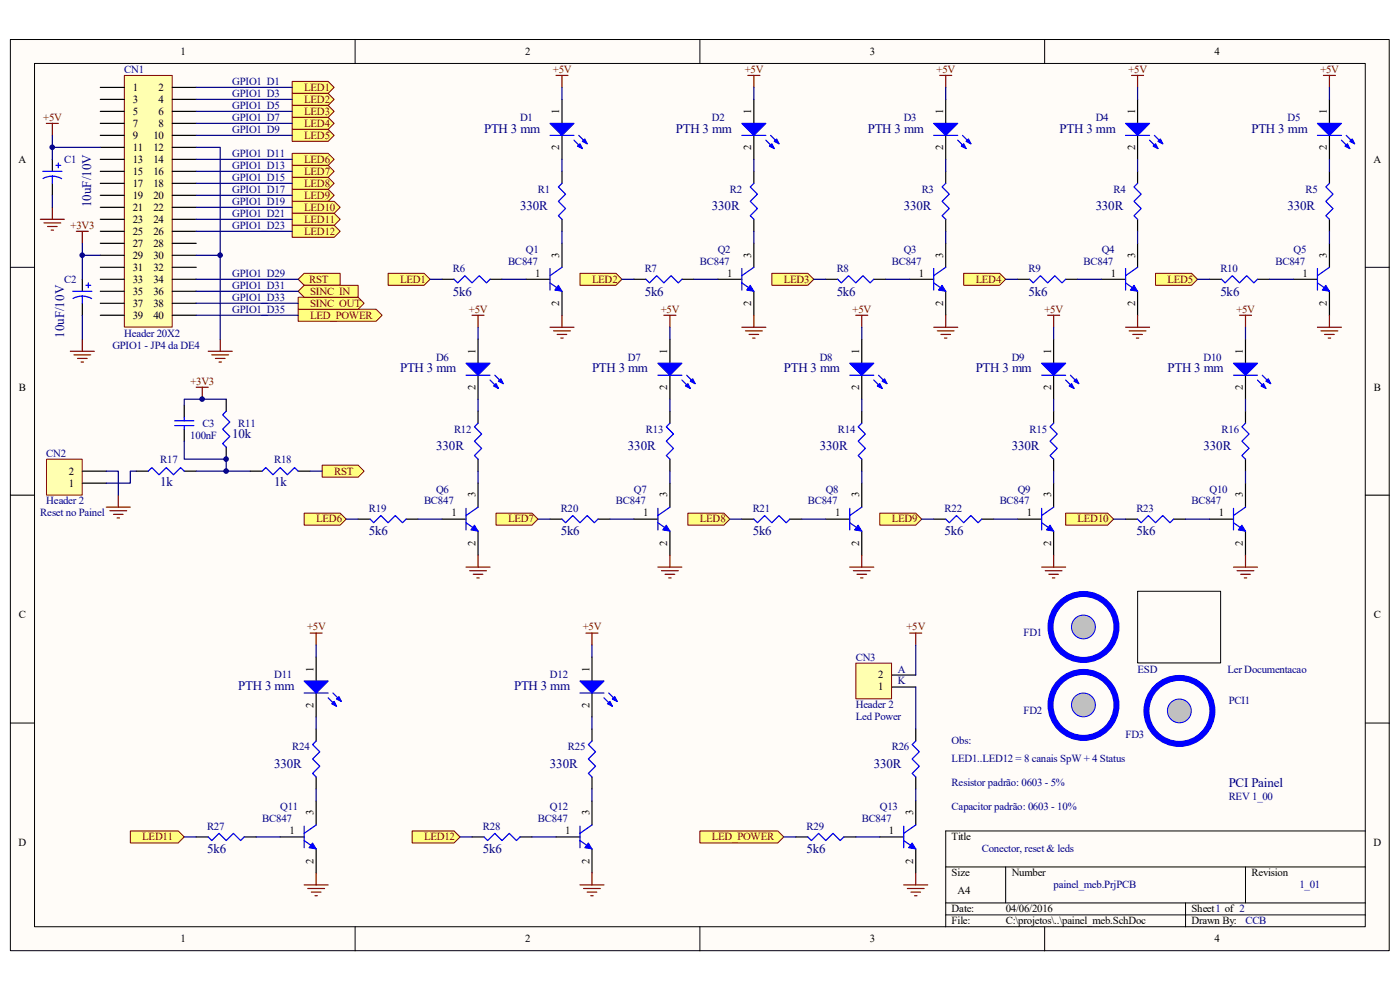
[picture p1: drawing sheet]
<svg xmlns="http://www.w3.org/2000/svg" width="297mm" height="210mm" viewBox="0 0 297 210" stroke-linecap="round" stroke-linejoin="round" font-family="sans-serif">
<path d="M2.2 8.4h292.5v193.3h-292.5z" fill="#fffcf8"/>
<path d="M2.2 8.4h292.5v193.3h-292.5z" fill="none" stroke="#000" stroke-width=".21"/>
<path d="M7.4 13.5h282.2v183.1h-282.2z" fill="#fffcf8"/>
<g fill="none" stroke="#000" stroke-width=".21">
<path d="M7.3 13.5h282.3v183.1h-282.3zM75.3 8.4v5.1M148.5 8.4v5.1M221.6 8.4v5.1M2.2 56.7h5.1M289.7 56.7h5.1M2.2 105h5.1M289.7 105h5.1M2.2 153.4h5.1M289.7 153.4h5.1M289.7 176.3h-89.1v20.3M75.3 196.6v5.1"/>
<path d="M148.5 196.6v5.1M200.6 183.9h89.1M200.6 191.5h89.1M200.6 194.1h89.1M213.4 183.9v7.6M221.6 196.6v5.1M251.5 191.5v5.1M264.2 183.9v7.6"/>
</g>
<path d="M39.1 86v2.5M39.1 91.1v2.5" fill="none" stroke="#000" stroke-width=".25"/>
<path d="M37.1 90.3h4M37.1 89.3h4M39.1 88.5v.8M39.1 90.3v.8" fill="none" stroke="#00f" stroke-width=".25"/>
<path d="M8.6 46.5h5M9.3 47.3h3.6M10.1 48.1h2M10.9 48.8h.5M11.1 44v2.5" fill="none" stroke="#800000" stroke-width=".25"/>
<path d="M26.4 16h10.1v53.4h-10.1z" fill="#ffffb0"/>
<path d="M26.4 16h10.1v53.4h-10.1z" fill="none" stroke="#800000" stroke-width=".21"/>
<g fill="none" stroke="#000" stroke-width=".25">
<path d="M21.3 18.5h5.1M36.5 18.5h5.1M11.1 33.8v2.6M11.1 38.9v2.5M21.3 21.1h5.1M21.3 23.6h5.1M21.3 26.2h5.1M21.3 28.7h5.1M21.3 31.3h5.1M21.3 33.8h5.1M21.3 36.4h5.1M21.3 38.9h5.1"/>
<path d="M36.5 21.1h5.1M36.5 23.6h5.1M36.5 26.2h5.1M36.5 28.7h5.1M36.5 31.3h5.1M36.5 33.8h5.1M36.5 36.4h5.1M36.5 38.9h5.1M159.9 21.1v5.1M159.9 28.7v5.1M21.3 41.4h5.1M21.3 44h5.1"/>
<path d="M21.3 46.5h5.1M21.3 49.1h5.1M21.3 51.6h5.1M21.3 54.2h5.1M21.3 56.7h5.1M21.3 59.2h5.1M36.5 41.4h5.1M36.5 44h5.1M36.5 46.5h5.1M36.5 49.1h5.1M36.5 51.6h5.1M36.5 54.2h5.1"/>
<path d="M36.5 56.7h5.1M36.5 59.2h5.1M21.3 61.8h5.1M21.3 64.3h5.1M21.3 66.9h5.1M36.5 61.8h5.1M36.5 64.3h5.1M36.5 66.9h5.1M28.9 100h2.6M39.1 100h2.5"/>
</g>
<path d="M9.8 26.2h2.6M11.1 26.2v2.5M16.2 49.1h2.5M17.5 49.1v2.5" fill="none" stroke="#800000" stroke-width=".25"/>
<path d="M9.1 36.4h4M11.1 37.4v1.5M11.1 37.4l1.2 .2 .8 .3M11.1 37.4l-.8 .1-1.2 .4M11.9 35.1h1M12.4 34.6v1M157.4 28.7h5.1M162.5 29.7l1.8 1.8M163.5 28.7l1.8 1.8M31.5 100l.7-.8 1.5 1.5 1.6-1.5 1.5 1.5 1.5-1.5 .8 .8" fill="none" stroke="#00f" stroke-width=".25"/>
<g fill="#00f" stroke="#00f" stroke-width=".25">
<path d="M157.4 26.2h5.1l-2.6 2.5z"/>
<path d="M163.2 31l.5-.5 .6 1z"/>
<path d="M164.8 29.5l.5 1-1-.5z"/>
</g>
<path d="M9.9 97.5h7.5v7.5h-7.5z" fill="#ffffb0"/>
<path d="M9.9 97.4h7.5v7.6h-7.5z" fill="none" stroke="#800000" stroke-width=".21"/>
<path d="M17.5 59.2v2.6M152.3 59.2h5.1M159.9 51.6v5.1M17.5 64.3v2.6M159.9 61.8v5.1M17.5 100h5.1M48 84.7v2.5M48 94.9v2.5M53.1 100h2.5M63.3 100h2.5M17.5 102.5h5.1" fill="none" stroke="#000" stroke-width=".25"/>
<path d="M157.4 57v4.5M159.9 56.7l-2.5 1.8M15.4 61.8h4.1M17.5 62.8v1.5M17.5 62.8l1.2 .2 .7 .3M17.5 62.8l-.9 .1-1.1 .4M18.2 60.5h1M18.7 60v1M157.4 60l2.5 1.8M48 87.2l-.8 .8 1.6 1.5-1.6 1.6 1.6 1.5-1.6 1.5 .8 .8M55.6 100l.8-.8 1.5 1.5 1.5-1.5 1.6 1.5 1.5-1.5 .8 .8" fill="none" stroke="#00f" stroke-width=".25"/>
<path d="M159.2 60.5l.7 1.3-1.5-.3z" fill="#00f" stroke="#00f" stroke-width=".21"/>
<path d="M11.1 28.7v2.6h10.2M11.1 31.3v2.5M41.6 31.3h5.1v40.7M11.1 41.4v2.6M17.5 51.6v2.6h3.8M17.5 54.2v5M41.6 54.2h5.1" fill="none" stroke="#000080" stroke-width=".25"/>
<g fill="none" stroke="#800000" stroke-width=".25">
<path d="M14.9 74.5h5.1M15.7 75.3h3.5M16.4 76h2.1M17.2 76.8h.5M17.5 72v2.5M44.2 74.5h5.1M44.9 75.3h3.6M45.7 76h2M46.5 76.8h.5M46.7 72v2.5M41.6 82.1h2.6M42.9 82.1v2.6"/>
<path d="M22.6 107.6h5M23.3 108.3h3.6M24.1 109.1h2M24.8 109.9h.6M25.1 105v2.6"/>
</g>
<path d="M68.3 98.7h7.7l1.2 1.3-1.2 1.2h-7.7z" fill-rule="evenodd" fill="#ffff80" stroke="#800000" stroke-width=".21"/>
<path d="M39.1 93.6v3.8h8.9v2.6M41.6 100h11.5M48 84.7h-8.9v1.3M65.8 100h2.5" fill="none" stroke="#000080" stroke-width=".25"/>
<path d="M63.3 59.2l1.2-1.2h7.7v2.5h-7.7z" fill-rule="evenodd" fill="#ffff80" stroke="#800000" stroke-width=".21"/>
<path d="M41.6 59.2h21.7" fill="none" stroke="#000080" stroke-width=".25"/>
<path d="M159.9 36.4v2.5M159.9 46.5v2.6" fill="none" stroke="#000" stroke-width=".25"/>
<path d="M159.9 38.9l-.7 .8 1.5 1.5-1.5 1.5 1.5 1.5-1.5 1.6 .7 .7" fill="none" stroke="#00f" stroke-width=".25"/>
<path d="M158.7 16h2.5M159.9 16v2.5M157.4 69.4h5.1M158.1 70.2h3.6M158.9 71h2M159.7 71.7h.5M159.9 66.9v2.5" fill="none" stroke="#800000" stroke-width=".25"/>
<path d="M123 58h7.7l1.2 1.2-1.2 1.3h-7.7z" fill-rule="evenodd" fill="#ffff80" stroke="#800000" stroke-width=".21"/>
<path d="M200.6 21.1v5.1M200.6 28.7v5.1M200.6 36.4v2.5M134.5 59.2h2.5M144.7 59.2h2.5M193 59.2h5.1M200.6 46.5v2.6M200.6 51.6v5.1M200.6 61.8v5.1" fill="none" stroke="#000" stroke-width=".25"/>
<path d="M198.1 28.7h5.1M200.6 38.9l-.7 .8 1.5 1.5-1.5 1.5 1.5 1.5-1.5 1.6 .7 .7M203.2 29.7l1.8 1.8M204.2 28.7l1.8 1.8M137 59.2l.8 .8 1.5-1.5 1.5 1.5 1.6-1.5 1.5 1.5 .8-.8M198.1 57v4.5M200.6 56.7l-2.5 1.8M198.1 60l2.5 1.8" fill="none" stroke="#00f" stroke-width=".25"/>
<path d="M159.9 18.5v2.6M159.9 33.8v2.6M131.9 59.2h2.6M147.2 59.2h5.1M159.9 49.1v2.5" fill="none" stroke="#000080" stroke-width=".25"/>
<g fill="#00f" stroke="#00f" stroke-width=".25">
<path d="M198.1 26.2h5.1l-2.6 2.5z"/>
<path d="M204.4 30.5l.6 1-1.1-.5z"/>
<path d="M205.5 29.5l.5 1-1-.5z"/>
</g>
<path d="M199.9 60.5l.7 1.3-1.5-.3z" fill="#00f" stroke="#00f" stroke-width=".21"/>
<path d="M199.4 16h2.5M200.6 16v2.5M198.1 69.4h5.1M198.9 70.2h3.5M199.6 71h2M200.4 71.7h.5M200.6 66.9v2.5" fill="none" stroke="#800000" stroke-width=".25"/>
<path d="M163.7 58h7.7l1.2 1.2-1.2 1.3h-7.7z" fill-rule="evenodd" fill="#ffff80" stroke="#800000" stroke-width=".21"/>
<path d="M241.3 21.1v5.1M241.3 28.7v5.1M241.3 36.4v2.5M175.2 59.2h2.5M185.4 59.2h2.5M233.7 59.2h5.1M241.3 46.5v2.6M241.3 51.6v5.1M241.3 61.8v5.1" fill="none" stroke="#000" stroke-width=".25"/>
<path d="M238.8 28.7h5.1M241.3 38.9l-.7 .8 1.5 1.5-1.5 1.5 1.5 1.5-1.5 1.6 .7 .7M243.9 29.7l1.8 1.8M244.9 28.7l1.8 1.8M177.7 59.2l.8 .8 1.5-1.5 1.6 1.5 1.5-1.5 1.5 1.5 .8-.8M238.8 57v4.5M241.3 56.7l-2.5 1.8M238.8 60l2.5 1.8" fill="none" stroke="#00f" stroke-width=".25"/>
<path d="M200.6 18.5v2.6M200.6 33.8v2.6M172.6 59.2h2.6M187.9 59.2h5.1M200.6 49.1v2.5" fill="none" stroke="#000080" stroke-width=".25"/>
<g fill="#00f" stroke="#00f" stroke-width=".25">
<path d="M238.8 26.2h5.1l-2.6 2.5z"/>
<path d="M245.2 30.5l.5 1-1.1-.5z"/>
<path d="M245.7 30l.5-.5 .5 1z"/>
</g>
<path d="M240.6 60.5l.7 1.3-1.5-.3z" fill="#00f" stroke="#00f" stroke-width=".21"/>
<path d="M240.1 16h2.5M241.3 16v2.5M238.8 69.4h5.1M239.6 70.2h3.5M240.3 71h2.1M241.1 71.7h.5M241.3 66.9v2.5" fill="none" stroke="#800000" stroke-width=".25"/>
<path d="M204.4 58h7.7l1.3 1.2-1.3 1.3h-7.7z" fill-rule="evenodd" fill="#ffff80" stroke="#800000" stroke-width=".21"/>
<path d="M282 21.1v5.1M282 28.7v5.1M282 36.4v2.5M215.9 59.2h2.5M226.1 59.2h2.5M274.4 59.2h5.1M282 46.5v2.6M282 51.6v5.1M282 61.8v5.1" fill="none" stroke="#000" stroke-width=".25"/>
<path d="M279.5 28.7h5.1M282 38.9l-.7 .8 1.5 1.5-1.5 1.5 1.5 1.5-1.5 1.6 .7 .7M284.6 29.7l1.8 1.8M285.6 28.7l1.8 1.8M218.4 59.2l.8 .8 1.5-1.5 1.6 1.5 1.5-1.5 1.5 1.5 .8-.8M279.5 57v4.5M282 56.7l-2.5 1.8M279.5 60l2.5 1.8" fill="none" stroke="#00f" stroke-width=".25"/>
<path d="M241.3 18.5v2.6M241.3 33.8v2.6M213.4 59.2h2.5M228.6 59.2h5.1M241.3 49.1v2.5" fill="none" stroke="#000080" stroke-width=".25"/>
<g fill="#00f" stroke="#00f" stroke-width=".25">
<path d="M279.5 26.2h5.1l-2.6 2.5z"/>
<path d="M285.3 31l.6-.5 .5 1z"/>
<path d="M286.4 30l.5-.5 .5 1z"/>
</g>
<path d="M281.3 60.5l.7 1.3-1.5-.3z" fill="#00f" stroke="#00f" stroke-width=".21"/>
<path d="M280.8 16h2.5M282 16v2.5M279.5 69.4h5.1M280.3 70.2h3.5M281 71h2.1M281.8 71.7h.5M282 66.9v2.5" fill="none" stroke="#800000" stroke-width=".25"/>
<path d="M245.2 58h7.6l1.3 1.2-1.3 1.3h-7.6z" fill-rule="evenodd" fill="#ffff80" stroke="#800000" stroke-width=".21"/>
<path d="M119.2 21.1v5.1M119.2 28.7v5.1M119.2 36.4v2.5M111.6 59.2h5.1M119.2 46.5v2.6M119.2 51.6v5.1M256.6 59.2h2.5M266.8 59.2h2.5M119.2 61.8v5.1" fill="none" stroke="#000" stroke-width=".25"/>
<path d="M116.7 28.7h5.1M119.2 38.9l-.7 .8 1.5 1.5-1.5 1.5 1.5 1.5-1.5 1.6 .7 .7M121.8 29.7l1.7 1.8M122.8 28.7l1.8 1.8M116.7 57v4.5M119.2 56.7l-2.5 1.8M259.1 59.2l.8 .8 1.5-1.5 1.6 1.5 1.5-1.5 1.5 1.5 .8-.8M116.7 60l2.5 1.8" fill="none" stroke="#00f" stroke-width=".25"/>
<path d="M282 18.5v2.6M282 33.8v2.6M254.1 59.2h2.5M269.3 59.2h5.1M282 49.1v2.5" fill="none" stroke="#000080" stroke-width=".25"/>
<g fill="#00f" stroke="#00f" stroke-width=".25">
<path d="M116.7 26.2h5.1l-2.6 2.5z"/>
<path d="M122.5 31l.5-.5 .5 1z"/>
<path d="M123.5 30l.6-.5 .5 1z"/>
</g>
<path d="M118.5 60.5l.7 1.3-1.5-.3z" fill="#00f" stroke="#00f" stroke-width=".21"/>
<path d="M118 16h2.5M119.2 16v2.5M116.7 69.4h5.1M117.4 70.2h3.6M118.2 71h2M119 71.7h.5M119.2 66.9v2.5" fill="none" stroke="#800000" stroke-width=".25"/>
<path d="M82.3 58h7.7l1.2 1.2-1.2 1.3h-7.7z" fill-rule="evenodd" fill="#ffff80" stroke="#800000" stroke-width=".21"/>
<path d="M93.8 59.2h2.5M104 59.2h2.5M142.1 72v5.1M142.1 79.6v5.1M142.1 87.2v2.6M142.1 97.4v2.6M134.5 110.1h5.1M142.1 102.5v5.1M142.1 112.7v5.1" fill="none" stroke="#000" stroke-width=".25"/>
<path d="M96.3 59.2l.8 .8 1.5-1.5 1.5 1.5 1.6-1.5 1.5 1.5 .8-.8M139.6 79.6h5.1M145.7 79.6l1.8 1.8M142.1 89.8l-.7 .7 1.5 1.6-1.5 1.5 1.5 1.5-1.5 1.5 .7 .8M144.7 80.6l1.7 1.8M139.6 110.9l2.5 1.8M139.6 107.8v4.6M142.1 107.6l-2.5 1.8" fill="none" stroke="#00f" stroke-width=".25"/>
<path d="M119.2 18.5v2.6M119.2 33.8v2.6M91.2 59.2h2.6M106.5 59.2h5.1M119.2 49.1v2.5" fill="none" stroke="#000080" stroke-width=".25"/>
<g fill="#00f" stroke="#00f" stroke-width=".25">
<path d="M139.6 77.1h5.1l-2.6 2.5z"/>
<path d="M145.9 81.4l.5 1-1-.5z"/>
<path d="M146.4 80.9l.6-.5 .5 1z"/>
</g>
<path d="M141.4 111.4l.7 1.3-1.5-.3z" fill="#00f" stroke="#00f" stroke-width=".21"/>
<path d="M140.8 66.9h2.6M142.1 66.9v2.5M142.1 117.8v2.5M139.6 120.3h5.1M140.3 121.1h3.6M141.1 121.8h2M141.9 122.6h.5" fill="none" stroke="#800000" stroke-width=".25"/>
<path d="M105.2 108.9h7.7l1.2 1.2-1.2 1.3h-7.7z" fill-rule="evenodd" fill="#ffff80" stroke="#800000" stroke-width=".21"/>
<path d="M182.8 72v5.1M182.8 79.6v5.1M182.8 87.2v2.6M182.8 97.4v2.6M116.7 110.1h2.5M126.9 110.1h2.5M175.2 110.1h5.1M182.8 102.5v5.1M182.8 112.7v5.1" fill="none" stroke="#000" stroke-width=".25"/>
<path d="M180.3 79.6h5.1M186.4 79.6l1.8 1.8M182.8 89.8l-.7 .7 1.5 1.6-1.5 1.5 1.5 1.5-1.5 1.5 .7 .8M185.4 80.6l1.8 1.8M119.2 110.1l.8 .8 1.5-1.5 1.5 1.5 1.6-1.5 1.5 1.5 .8-.8M180.3 110.9l2.5 1.8M180.3 107.8v4.6M182.8 107.6l-2.5 1.8" fill="none" stroke="#00f" stroke-width=".25"/>
<path d="M142.1 69.4v2.6M142.1 84.7v2.5M142.1 100v2.5M114.1 110.1h2.6M129.4 110.1h5.1" fill="none" stroke="#000080" stroke-width=".25"/>
<g fill="#00f" stroke="#00f" stroke-width=".25">
<path d="M180.3 77.1h5.1l-2.6 2.5z"/>
<path d="M186.6 81.4l.6 1-1.1-.5z"/>
<path d="M187.7 80.4l.5 1-1-.5z"/>
</g>
<path d="M182.1 111.4l.7 1.3-1.5-.3z" fill="#00f" stroke="#00f" stroke-width=".21"/>
<path d="M181.6 66.9h2.5M182.8 66.9v2.5M182.8 117.8v2.5M180.3 120.3h5.1M181 121.1h3.6M181.8 121.8h2M182.6 122.6h.5" fill="none" stroke="#800000" stroke-width=".25"/>
<path d="M145.9 108.9h7.7l1.2 1.2-1.2 1.3h-7.7z" fill-rule="evenodd" fill="#ffff80" stroke="#800000" stroke-width=".21"/>
<path d="M223.5 72v5.1M223.5 79.6v5.1M223.5 87.2v2.6M223.5 97.4v2.6M157.4 110.1h2.5M167.6 110.1h2.5M215.9 110.1h5.1M223.5 102.5v5.1M223.5 112.7v5.1" fill="none" stroke="#000" stroke-width=".25"/>
<path d="M221 79.6h5.1M227.1 79.6l1.8 1.8M223.5 89.8l-.7 .7 1.5 1.6-1.5 1.5 1.5 1.5-1.5 1.5 .7 .8M226.1 80.6l1.8 1.8M159.9 110.1l.8 .8 1.5-1.5 1.5 1.5 1.6-1.5 1.5 1.5 .8-.8M221 110.9l2.5 1.8M221 107.8v4.6M223.5 107.6l-2.5 1.8" fill="none" stroke="#00f" stroke-width=".25"/>
<path d="M182.8 69.4v2.6M182.8 84.7v2.5M182.8 100v2.5M154.8 110.1h2.6M170.1 110.1h5.1" fill="none" stroke="#000080" stroke-width=".25"/>
<g fill="#00f" stroke="#00f" stroke-width=".25">
<path d="M221 77.1h5.1l-2.6 2.5z"/>
<path d="M227.3 81.4l.6 1-1.1-.5z"/>
<path d="M228.4 80.4l.5 1-1-.5z"/>
</g>
<path d="M222.8 111.4l.7 1.3-1.5-.3z" fill="#00f" stroke="#00f" stroke-width=".21"/>
<path d="M222.3 66.9h2.5M223.5 66.9v2.5M223.5 117.8v2.5M221 120.3h5.1M221.7 121.1h3.6M222.5 121.8h2M223.3 122.6h.5" fill="none" stroke="#800000" stroke-width=".25"/>
<path d="M186.6 108.9h7.7l1.2 1.2-1.2 1.3h-7.7z" fill-rule="evenodd" fill="#ffff80" stroke="#800000" stroke-width=".21"/>
<path d="M264.2 72v5.1M264.2 79.6v5.1M264.2 87.2v2.6M264.2 97.4v2.6M198.1 110.1h2.5M208.3 110.1h2.5M256.6 110.1h5.1M264.2 102.5v5.1M264.2 112.7v5.1" fill="none" stroke="#000" stroke-width=".25"/>
<path d="M261.7 79.6h5.1M267.8 79.6l1.8 1.8M264.2 89.8l-.7 .7 1.5 1.6-1.5 1.5 1.5 1.5-1.5 1.5 .7 .8M266.8 80.6l1.8 1.8M200.6 110.1l.8 .8 1.5-1.5 1.5 1.5 1.6-1.5 1.5 1.5 .8-.8M261.7 110.9l2.5 1.8M261.7 107.8v4.6M264.2 107.6l-2.5 1.8" fill="none" stroke="#00f" stroke-width=".25"/>
<path d="M223.5 69.4v2.6M223.5 84.7v2.5M223.5 100v2.5M195.5 110.1h2.6M210.8 110.1h5.1" fill="none" stroke="#000080" stroke-width=".25"/>
<g fill="#00f" stroke="#00f" stroke-width=".25">
<path d="M261.7 77.1h5.1l-2.6 2.5z"/>
<path d="M267.5 81.9l.5-.5 .6 1z"/>
<path d="M269.1 80.4l.5 1-1-.5z"/>
</g>
<path d="M263.5 111.4l.7 1.3-1.5-.3z" fill="#00f" stroke="#00f" stroke-width=".21"/>
<path d="M263 66.9h2.5M264.2 66.9v2.5M264.2 117.8v2.5M261.7 120.3h5.1M262.5 121.1h3.5M263.2 121.8h2.1M264 122.6h.5" fill="none" stroke="#800000" stroke-width=".25"/>
<path d="M226.1 108.9h8.9l1.2 1.2-1.2 1.3h-8.9z" fill-rule="evenodd" fill="#ffff80" stroke="#800000" stroke-width=".21"/>
<path d="M101.4 72v5.1M101.4 79.6v5.1M101.4 87.2v2.6M101.4 97.4v2.6M93.8 110.1h5.1M101.4 102.5v5.1M101.4 112.7v5.1M238.8 110.1h2.5M249 110.1h2.5" fill="none" stroke="#000" stroke-width=".25"/>
<path d="M98.9 79.6h5.1M105 79.6l1.8 1.8M101.4 89.8l-.7 .7 1.5 1.6-1.5 1.5 1.5 1.5-1.5 1.5 .7 .8M104 80.6l1.7 1.8M98.9 110.9l2.5 1.8M98.9 107.8v4.6M101.4 107.6l-2.5 1.8M241.3 110.1l.8 .8 1.5-1.5 1.6 1.5 1.5-1.5 1.5 1.5 .8-.8" fill="none" stroke="#00f" stroke-width=".25"/>
<path d="M264.2 69.4v2.6M264.2 84.7v2.5M264.2 100v2.5M236.2 110.1h2.6M251.5 110.1h5.1" fill="none" stroke="#000080" stroke-width=".25"/>
<g fill="#00f" stroke="#00f" stroke-width=".25">
<path d="M98.9 77.1h5.1l-2.6 2.5z"/>
<path d="M104.7 81.9l.5-.5 .5 1z"/>
<path d="M105.7 80.9l.6-.5 .5 1z"/>
</g>
<path d="M100.7 111.4l.7 1.3-1.5-.3z" fill="#00f" stroke="#00f" stroke-width=".21"/>
<path d="M100.1 66.9h2.6M101.4 66.9v2.5M101.4 117.8v2.5M98.9 120.3h5.1M99.6 121.1h3.6M100.4 121.8h2M101.2 122.6h.5" fill="none" stroke="#800000" stroke-width=".25"/>
<path d="M64.5 108.9h7.7l1.2 1.2-1.2 1.3h-7.7z" fill-rule="evenodd" fill="#ffff80" stroke="#800000" stroke-width=".21"/>
<path d="M76 110.1h2.5M86.2 110.1h2.5M125.6 139.4v5.1M125.6 147v5.1M125.6 154.7v2.5M118 177.5h5M125.6 164.8v2.6M125.6 169.9v5.1M125.6 180.1v5.1" fill="none" stroke="#000" stroke-width=".25"/>
<path d="M78.5 110.1l.8 .8 1.5-1.5 1.5 1.5 1.6-1.5 1.5 1.5 .8-.8M123 147h5.1M125.6 157.2l-.8 .8 1.5 1.5-1.5 1.5 1.5 1.5-1.5 1.6 .8 .7M128.1 148l1.8 1.8M129.1 147l1.8 1.8M123 178.3l2.6 1.8M123 175.3v4.5M125.6 175l-2.6 1.8" fill="none" stroke="#00f" stroke-width=".25"/>
<path d="M101.4 69.4v2.6M101.4 84.7v2.5M101.4 100v2.5M73.4 110.1h2.6M88.7 110.1h5.1" fill="none" stroke="#000080" stroke-width=".25"/>
<g fill="#00f" stroke="#00f" stroke-width=".25">
<path d="M123 144.5h5.1l-2.5 2.5z"/>
<path d="M128.9 149.3l.5-.5 .5 1z"/>
<path d="M129.9 148.3l.5-.5 .5 1z"/>
</g>
<path d="M124.8 178.8l.8 1.3-1.5-.3z" fill="#00f" stroke="#00f" stroke-width=".21"/>
<path d="M124.3 134.3h2.6M125.6 134.3v2.5M123 187.7h5.1M123.8 188.5h3.6M124.6 189.3h2M125.3 190h.5M125.6 185.2v2.5" fill="none" stroke="#800000" stroke-width=".25"/>
<path d="M87.4 176.3h8.9l1.3 1.2-1.3 1.3h-8.9z" fill-rule="evenodd" fill="#ffff80" stroke="#800000" stroke-width=".21"/>
<path d="M67.1 139.4v5.1M67.1 147v5.1M67.1 154.7v2.5M59.4 177.5h5.1M67.1 164.8v2.6M67.1 169.9v5.1M100.1 177.5h2.6M110.3 177.5h2.6M67.1 180.1v5.1" fill="none" stroke="#000" stroke-width=".25"/>
<path d="M64.5 147h5.1M67.1 157.2l-.8 .8 1.5 1.5-1.5 1.5 1.5 1.5-1.5 1.6 .8 .7M69.6 148l1.8 1.8M70.6 147l1.8 1.8M64.5 178.3l2.6 1.8M64.5 175.3v4.5M67.1 175l-2.6 1.8M102.7 177.5l.8 .8 1.5-1.5 1.5 1.5 1.5-1.5 1.6 1.5 .7-.8" fill="none" stroke="#00f" stroke-width=".25"/>
<path d="M125.6 136.8v2.6M125.6 152.1v2.6M97.6 177.5h2.5M112.9 177.5h5.1M125.6 167.4v2.5" fill="none" stroke="#000080" stroke-width=".25"/>
<g fill="#00f" stroke="#00f" stroke-width=".25">
<path d="M64.5 144.5h5.1l-2.5 2.5z"/>
<path d="M70.4 149.3l.5-.5 .5 1z"/>
<path d="M71.4 148.3l.5-.5 .5 1z"/>
</g>
<path d="M66.3 178.8l.8 1.3-1.6-.3z" fill="#00f" stroke="#00f" stroke-width=".21"/>
<path d="M65.8 134.3h2.5M67.1 134.3v2.5M64.5 187.7h5.1M65.3 188.5h3.6M66.1 189.3h2M66.8 190h.5M67.1 185.2v2.5" fill="none" stroke="#800000" stroke-width=".25"/>
<path d="M27.6 176.3h10.2l1.3 1.2-1.3 1.3h-10.2z" fill-rule="evenodd" fill="#ffff80" stroke="#800000" stroke-width=".21"/>
<path d="M41.6 177.5h2.6M51.8 177.5h2.6" fill="none" stroke="#000" stroke-width=".25"/>
<path d="M44.2 177.5l.7 .8 1.6-1.5 1.5 1.5 1.5-1.5 1.5 1.5 .8-.8" fill="none" stroke="#00f" stroke-width=".25"/>
<path d="M22.6 100h2.5v5M28.9 100h-1.3v2.5h-5M67.1 136.8v2.6M67.1 152.1v2.6M39.1 177.5h2.5M54.4 177.5h5M67.1 167.4v2.5" fill="none" stroke="#000080" stroke-width=".25"/>
<path d="M63.3 65.6h16.5l1.3 1.3-1.3 1.3h-16.5z" fill-rule="evenodd" fill="#ffff80" stroke="#800000" stroke-width=".21"/>
<path d="M41.6 66.9h21.7" fill="none" stroke="#000080" stroke-width=".25"/>
<path d="M63.3 63.1h12.7l1.2 1.2-1.2 1.3h-12.7z" fill-rule="evenodd" fill="#ffff80" stroke="#800000" stroke-width=".21"/>
<path d="M41.6 64.3h21.7" fill="none" stroke="#000080" stroke-width=".25"/>
<path d="M63.3 61.8l1.2-1.3h11.5v2.6h-11.5z" fill-rule="evenodd" fill="#ffff80" stroke="#800000" stroke-width=".21"/>
<path d="M41.6 61.8h21.7" fill="none" stroke="#000080" stroke-width=".25"/>
<g fill="#ffff80" stroke="#800000" stroke-width=".21">
<path d="M62 17.3h7.6l1.3 1.2-1.3 1.3h-7.6z" fill-rule="evenodd"/>
<path d="M62 19.8h7.6l1.3 1.3-1.3 1.3h-7.6z" fill-rule="evenodd"/>
<path d="M62 22.4h7.6l1.3 1.2-1.3 1.3h-7.6z" fill-rule="evenodd"/>
<path d="M62 24.9h7.6l1.3 1.3-1.3 1.2h-7.6z" fill-rule="evenodd"/>
<path d="M62 27.4h7.6l1.3 1.3-1.3 1.3h-7.6z" fill-rule="evenodd"/>
<path d="M62 32.5h7.6l1.3 1.3-1.3 1.3h-7.6z" fill-rule="evenodd"/>
<path d="M62 35.1h7.6l1.3 1.3-1.3 1.2h-7.6z" fill-rule="evenodd"/>
<path d="M62 37.6h7.6l1.3 1.3-1.3 1.3h-7.6z" fill-rule="evenodd"/>
<path d="M62 40.2h7.6l1.3 1.2-1.3 1.3h-7.6z" fill-rule="evenodd"/>
<path d="M62 42.7h8.9l1.3 1.3-1.3 1.3h-8.9z" fill-rule="evenodd"/>
<path d="M62 45.3h8.9l1.3 1.2-1.3 1.3h-8.9z" fill-rule="evenodd"/>
<path d="M62 47.8h8.9l1.3 1.3-1.3 1.2h-8.9z" fill-rule="evenodd"/>
</g>
<g fill="none" stroke="#000080" stroke-width=".25">
<path d="M41.6 18.5h20.4M41.6 21.1h20.4M41.6 23.6h20.4M41.6 26.2h20.4M41.6 28.7h20.4M41.6 33.8h20.4M41.6 36.4h20.4M41.6 38.9h20.4M41.6 41.4h20.4M41.6 44h20.4M41.6 46.5h20.4M41.6 49.1h20.4"/>
<path d="M17.5 66.9v5.1"/>
</g>
<path d="M194.3 154.7v2.5M186.6 177.5h5.1M194.3 164.8v2.6M194.3 169.9v5.1M194.3 180.1v5.1" fill="none" stroke="#000" stroke-width=".25"/>
<path d="M194.3 157.2l-.8 .8 1.5 1.5-1.5 1.5 1.5 1.5-1.5 1.6 .8 .7M191.7 178.3l2.6 1.8M191.7 175.3v4.5M194.3 175l-2.6 1.8" fill="none" stroke="#00f" stroke-width=".25"/>
<path d="M193.5 178.8l.8 1.3-1.6-.3z" fill="#00f" stroke="#00f" stroke-width=".21"/>
<path d="M193 134.3h2.5M194.3 134.3v2.5M191.7 187.7h5.1M192.5 188.5h3.6M193.3 189.3h2M194 190h.5M194.3 185.2v2.5" fill="none" stroke="#800000" stroke-width=".25"/>
<path d="M148.5 176.3h16.5l1.3 1.2-1.3 1.3h-16.5z" fill-rule="evenodd" fill="#ffff80" stroke="#800000" stroke-width=".21"/>
<path d="M168.8 177.5h2.6M179 177.5h2.6" fill="none" stroke="#000" stroke-width=".25"/>
<path d="M171.4 177.5l.7 .8 1.6-1.5 1.5 1.5 1.5-1.5 1.5 1.5 .8-.8" fill="none" stroke="#00f" stroke-width=".25"/>
<path d="M166.3 177.5h2.5M181.6 177.5h5M194.3 167.4v2.5" fill="none" stroke="#000080" stroke-width=".25"/>
<path d="M181.6 140.7h7.5v7.6h-7.5z" fill="#ffffb0"/>
<path d="M181.6 140.7h7.5v7.6h-7.5z" fill="none" stroke="#800000" stroke-width=".21"/>
<path d="M189.2 145.7h5.1M189.2 143.2h5.1" fill="none" stroke="#000" stroke-width=".25"/>
<path d="M194.3 136.8v6.4M194.3 145.7v9" fill="none" stroke="#000080" stroke-width=".25"/>
<circle cx="229.9" cy="149.5" r="7" fill="none" stroke="#00f" stroke-width="1.3"/>
<circle cx="229.9" cy="149.5" r="2.53" fill="#c0c0c0" stroke="#00f" stroke-width=".21"/>
<circle cx="229.9" cy="133" r="7" fill="none" stroke="#00f" stroke-width="1.3"/>
<circle cx="229.9" cy="133" r="2.53" fill="#c0c0c0" stroke="#00f" stroke-width=".21"/>
<circle cx="250.2" cy="150.8" r="7" fill="none" stroke="#00f" stroke-width="1.3"/>
<circle cx="250.2" cy="150.8" r="2.53" fill="#c0c0c0" stroke="#00f" stroke-width=".21"/>
<path d="M241.3 125.4h17.7v15.2h-17.7z" fill="none" stroke="#000" stroke-width=".21"/>
<g fill="#000080" stroke="#000080" stroke-width=".21">
<circle cx="11.1" cy="31.2" r=".48"/>
<circle cx="17.4" cy="54.1" r=".48"/>
<circle cx="42.9" cy="84.7" r=".48"/>
<circle cx="46.7" cy="54.1" r=".48"/>
<circle cx="48" cy="99.9" r=".48"/>
<circle cx="48" cy="97.4" r=".48"/>
</g>
<g font-size="2.8" fill="#000080">
<text x="102.7" y="28.1">PTH 3 mm</text>
<text x="143.4" y="28.1">PTH 3 mm</text>
<text x="184.1" y="28.1">PTH 3 mm</text>
<text x="224.8" y="28.1">PTH 3 mm</text>
<text x="265.5" y="28.1">PTH 3 mm</text>
<text x="19.3" y="44" transform="rotate(-90 19.3 44)">10uF/10V</text>
<text x="110.3" y="44.6">330R</text>
<text x="151" y="44.6">330R</text>
<text x="191.7" y="44.6">330R</text>
<text x="232.5" y="44.6">330R</text>
<text x="273.1" y="44.6">330R</text>
<text x="96.1" y="62.7">5k6</text>
<text x="136.8" y="62.7">5k6</text>
<text x="177.5" y="62.7">5k6</text>
<text x="218.2" y="62.7">5k6</text>
<text x="258.9" y="62.7">5k6</text>
<text x="13.6" y="71.7" transform="rotate(-90 13.6 71.7)">10uF/10V</text>
<text x="84.9" y="79">PTH 3 mm</text>
<text x="125.6" y="79">PTH 3 mm</text>
<text x="166.3" y="79">PTH 3 mm</text>
<text x="207" y="79">PTH 3 mm</text>
<text x="247.7" y="79">PTH 3 mm</text>
<text x="49.3" y="93">10k</text>
<text x="92.5" y="95.5">330R</text>
<text x="133.2" y="95.5">330R</text>
<text x="173.9" y="95.5">330R</text>
<text x="214.6" y="95.5">330R</text>
<text x="255.3" y="95.5">330R</text>
<text x="34" y="103.1">1k</text>
<text x="58.2" y="103.1">1k</text>
<text x="78.3" y="113.6">5k6</text>
<text x="119" y="113.6">5k6</text>
<text x="159.7" y="113.6">5k6</text>
<text x="200.4" y="113.6">5k6</text>
<text x="241.1" y="113.6">5k6</text>
<text x="50.5" y="146.4">PTH 3 mm</text>
<text x="109.1" y="146.4">PTH 3 mm</text>
<text x="58.2" y="162.9">330R</text>
<text x="116.7" y="162.9">330R</text>
<text x="185.4" y="162.9">330R</text>
<text x="260.7" y="167">PCI Painel</text>
<text x="43.9" y="181">5k6</text>
<text x="102.4" y="181">5k6</text>
<text x="171.1" y="181">5k6</text>
</g>
<g font-size="2.3">
<text x="38.3" y="11.6">1</text>
<text x="111.4" y="11.6">2</text>
<text x="184.5" y="11.6">3</text>
<text x="257.7" y="11.6">4</text>
<text x="28.2" y="19.3">1</text>
<text x="28.2" y="21.8">3</text>
<text x="33.7" y="19.3">2</text>
<text x="33.7" y="21.8">4</text>
<text x="28.2" y="24.3">5</text>
<text x="28.2" y="26.9">7</text>
<text x="28.2" y="29.4">9</text>
<text x="32.6" y="29.4">10</text>
<text x="33.7" y="24.3">6</text>
<text x="33.7" y="26.9">8</text>
<text x="118.7" y="24.1" transform="rotate(-90 118.7 24.1)">1</text>
<text x="159.4" y="24.1" transform="rotate(-90 159.4 24.1)">1</text>
<text x="200.1" y="24.1" transform="rotate(-90 200.1 24.1)">1</text>
<text x="240.8" y="24.1" transform="rotate(-90 240.8 24.1)">1</text>
<text x="281.5" y="24.1" transform="rotate(-90 281.5 24.1)">1</text>
<text x="3.9" y="34.5">A</text>
<text x="28.2" y="32">11</text>
<text x="28.2" y="34.5">13</text>
<text x="32.6" y="32">12</text>
<text x="32.6" y="34.5">14</text>
<text x="118.7" y="31.9" transform="rotate(-90 118.7 31.9)">2</text>
<text x="159.4" y="31.9" transform="rotate(-90 159.4 31.9)">2</text>
<text x="200.1" y="31.9" transform="rotate(-90 200.1 31.9)">2</text>
<text x="240.8" y="31.9" transform="rotate(-90 240.8 31.9)">2</text>
<text x="281.5" y="31.9" transform="rotate(-90 281.5 31.9)">2</text>
<text x="291.4" y="34.5">A</text>
<text x="28.2" y="37.1">15</text>
<text x="28.2" y="39.6">17</text>
<text x="32.6" y="37.1">16</text>
<text x="32.6" y="39.6">18</text>
<text x="28.2" y="42.2">19</text>
<text x="28.2" y="44.7">21</text>
<text x="28.2" y="47.2">23</text>
<text x="32.6" y="42.2">20</text>
<text x="32.6" y="44.7">22</text>
<text x="32.6" y="47.2">24</text>
<text x="28.2" y="49.8">25</text>
<text x="28.2" y="52.3">27</text>
<text x="32.6" y="49.8">26</text>
<text x="32.6" y="52.3">28</text>
<text x="28.2" y="54.9">29</text>
<text x="28.2" y="57.4">31</text>
<text x="28.2" y="60">33</text>
<text x="32.6" y="54.9">30</text>
<text x="32.6" y="57.4">32</text>
<text x="32.6" y="60">34</text>
<text x="113.5" y="58.7">1</text>
<text x="118.7" y="54.7" transform="rotate(-90 118.7 54.7)">3</text>
<text x="154.3" y="58.7">1</text>
<text x="159.4" y="54.7" transform="rotate(-90 159.4 54.7)">3</text>
<text x="194.9" y="58.7">1</text>
<text x="200.1" y="54.7" transform="rotate(-90 200.1 54.7)">3</text>
<text x="235.7" y="58.7">1</text>
<text x="240.8" y="54.7" transform="rotate(-90 240.8 54.7)">3</text>
<text x="276.4" y="58.7">1</text>
<text x="281.5" y="54.7" transform="rotate(-90 281.5 54.7)">3</text>
<text x="28.2" y="62.5">35</text>
<text x="28.2" y="65.1">37</text>
<text x="32.6" y="62.5">36</text>
<text x="32.6" y="65.1">38</text>
<text x="118.7" y="65" transform="rotate(-90 118.7 65)">2</text>
<text x="159.4" y="65" transform="rotate(-90 159.4 65)">2</text>
<text x="200.1" y="65" transform="rotate(-90 200.1 65)">2</text>
<text x="240.8" y="65" transform="rotate(-90 240.8 65)">2</text>
<text x="281.5" y="65" transform="rotate(-90 281.5 65)">2</text>
<text x="28.2" y="67.6">39</text>
<text x="32.6" y="67.6">40</text>
<text x="100.9" y="75" transform="rotate(-90 100.9 75)">1</text>
<text x="141.6" y="75" transform="rotate(-90 141.6 75)">1</text>
<text x="182.3" y="75" transform="rotate(-90 182.3 75)">1</text>
<text x="223" y="75" transform="rotate(-90 223 75)">1</text>
<text x="263.7" y="75" transform="rotate(-90 263.7 75)">1</text>
<text x="4" y="82.8">B</text>
<text x="100.9" y="82.8" transform="rotate(-90 100.9 82.8)">2</text>
<text x="141.6" y="82.8" transform="rotate(-90 141.6 82.8)">2</text>
<text x="182.3" y="82.8" transform="rotate(-90 182.3 82.8)">2</text>
<text x="223" y="82.8" transform="rotate(-90 223 82.8)">2</text>
<text x="263.7" y="82.8" transform="rotate(-90 263.7 82.8)">2</text>
<text x="291.5" y="82.8">B</text>
<text x="14.6" y="100.7">2</text>
<text x="14.6" y="103.2">1</text>
<text x="100.9" y="105.5" transform="rotate(-90 100.9 105.5)">3</text>
<text x="141.6" y="105.5" transform="rotate(-90 141.6 105.5)">3</text>
<text x="182.3" y="105.5" transform="rotate(-90 182.3 105.5)">3</text>
<text x="223" y="105.5" transform="rotate(-90 223 105.5)">3</text>
<text x="263.7" y="105.5" transform="rotate(-90 263.7 105.5)">3</text>
<text x="95.8" y="109.6">1</text>
<text x="136.4" y="109.6">1</text>
<text x="177.2" y="109.6">1</text>
<text x="217.8" y="109.6">1</text>
<text x="258.6" y="109.6">1</text>
<text x="100.9" y="115.9" transform="rotate(-90 100.9 115.9)">2</text>
<text x="141.6" y="115.9" transform="rotate(-90 141.6 115.9)">2</text>
<text x="182.3" y="115.9" transform="rotate(-90 182.3 115.9)">2</text>
<text x="223" y="115.9" transform="rotate(-90 223 115.9)">2</text>
<text x="263.7" y="115.9" transform="rotate(-90 263.7 115.9)">2</text>
<text x="4" y="131.2">C</text>
<text x="291.5" y="131.2">C</text>
<text x="66.5" y="142.5" transform="rotate(-90 66.5 142.5)">1</text>
<text x="125.1" y="142.5" transform="rotate(-90 125.1 142.5)">1</text>
<text x="186.3" y="143.9">2</text>
<text x="186.3" y="146.5">1</text>
<text x="66.5" y="150.2" transform="rotate(-90 66.5 150.2)">2</text>
<text x="125.1" y="150.2" transform="rotate(-90 125.1 150.2)">2</text>
<text x="66.5" y="173" transform="rotate(-90 66.5 173)">3</text>
<text x="125.1" y="173" transform="rotate(-90 125.1 173)">3</text>
<text x="193.7" y="173" transform="rotate(-90 193.7 173)">3</text>
<text x="3.9" y="179.5">D</text>
<text x="61.4" y="177">1</text>
<text x="119.9" y="177">1</text>
<text x="188.6" y="177">1</text>
<text x="201.9" y="178.3">Title</text>
<text x="291.4" y="179.5">D</text>
<text x="66.5" y="183.3" transform="rotate(-90 66.5 183.3)">2</text>
<text x="125.1" y="183.3" transform="rotate(-90 125.1 183.3)">2</text>
<text x="193.7" y="183.3" transform="rotate(-90 193.7 183.3)">2</text>
<text x="201.9" y="185.9">Size</text>
<text x="214.6" y="185.9">Number</text>
<text x="265.5" y="185.9">Revision</text>
<text x="203.2" y="189.7">A4</text>
<text x="201.9" y="193.5">Date:</text>
<text x="201.9" y="196.1">File:</text>
<text x="213.4" y="193.5">04/06/2016</text>
<text x="213.4" y="196.1">C:\projetos\..\painel_meb.SchDoc</text>
<text x="252.8" y="196.1">Drawn By:</text>
<text x="252.8" y="193.5">Sheet1 of 2</text>
<text x="38.3" y="199.9">1</text>
<text x="111.4" y="199.9">2</text>
<text x="184.5" y="199.9">3</text>
<text x="257.7" y="199.9">4</text>
</g>
<g font-size="2.3" fill="#000080">
<text x="26.4" y="15.5">CN1</text>
<text x="49.3" y="18">GPIO1_D1</text>
<text x="49.3" y="20.5">GPIO1_D3</text>
<text x="49.3" y="23.1">GPIO1_D5</text>
<text x="49.3" y="25.6">GPIO1_D7</text>
<text x="49.3" y="28.2">GPIO1_D9</text>
<text x="110.3" y="25.6">D1</text>
<text x="151" y="25.6">D2</text>
<text x="191.7" y="25.6">D3</text>
<text x="232.5" y="25.6">D4</text>
<text x="273.1" y="25.6">D5</text>
<text x="13.6" y="34.5">C1</text>
<text x="49.3" y="33.3">GPIO1_D11</text>
<text x="49.3" y="35.8">GPIO1_D13</text>
<text x="49.3" y="38.4">GPIO1_D15</text>
<text x="49.3" y="40.9">GPIO1_D17</text>
<text x="114.1" y="40.9">R1</text>
<text x="154.9" y="40.9">R2</text>
<text x="195.5" y="40.9">R3</text>
<text x="236.3" y="40.9">R4</text>
<text x="276.9" y="40.9">R5</text>
<text x="49.3" y="43.4">GPIO1_D19</text>
<text x="49.3" y="46">GPIO1_D21</text>
<text x="49.3" y="48.5">GPIO1_D23</text>
<text x="111.6" y="53.6">Q1</text>
<text x="152.3" y="53.6">Q2</text>
<text x="191.7" y="53.6">Q3</text>
<text x="233.7" y="53.6">Q4</text>
<text x="274.4" y="53.6">Q5</text>
<text x="13.6" y="60">C2</text>
<text x="49.3" y="58.7">GPIO1_D29</text>
<text x="96.1" y="57.7">R6</text>
<text x="107.8" y="56.1">BC847</text>
<text x="136.8" y="57.7">R7</text>
<text x="148.5" y="56.1">BC847</text>
<text x="177.5" y="57.7">R8</text>
<text x="189.2" y="56.1">BC847</text>
<text x="218.2" y="57.7">R9</text>
<text x="229.9" y="56.1">BC847</text>
<text x="258.9" y="57.7">R10</text>
<text x="270.6" y="56.1">BC847</text>
<text x="49.3" y="63.8">GPIO1_D33</text>
<text x="49.3" y="61.3">GPIO1_D31</text>
<text x="26.4" y="71.4">Header 20X2</text>
<text x="49.3" y="66.3">GPIO1_D35</text>
<text x="23.8" y="74">GPIO1 - JP4 da DE4</text>
<text x="92.5" y="76.5">D6</text>
<text x="133.2" y="76.5">D7</text>
<text x="173.9" y="76.5">D8</text>
<text x="214.6" y="76.5">D9</text>
<text x="255.3" y="76.5">D10</text>
<text x="40.3" y="93">100nF</text>
<text x="42.9" y="90.5">C3</text>
<text x="50.5" y="90.5">R11</text>
<text x="96.4" y="91.8">R12</text>
<text x="137" y="91.8">R13</text>
<text x="177.8" y="91.8">R14</text>
<text x="218.4" y="91.8">R15</text>
<text x="259.2" y="91.8">R16</text>
<text x="9.8" y="96.9">CN2</text>
<text x="34" y="98.1">R17</text>
<text x="58.2" y="98.1">R18</text>
<text x="9.8" y="107">Header 2</text>
<text x="90" y="107">BC847</text>
<text x="92.5" y="104.5">Q6</text>
<text x="130.7" y="107">BC847</text>
<text x="134.5" y="104.5">Q7</text>
<text x="171.4" y="107">BC847</text>
<text x="175.2" y="104.5">Q8</text>
<text x="212.1" y="107">BC847</text>
<text x="215.9" y="104.5">Q9</text>
<text x="252.8" y="107">BC847</text>
<text x="256.6" y="104.5">Q10</text>
<text x="8.6" y="109.6">Reset no Painel</text>
<text x="78.3" y="108.5">R19</text>
<text x="119" y="108.5">R20</text>
<text x="159.7" y="108.5">R21</text>
<text x="200.4" y="108.5">R22</text>
<text x="241.1" y="108.5">R23</text>
<text x="217.2" y="135">FD1</text>
<text x="58.2" y="143.9">D11</text>
<text x="116.7" y="143.9">D12</text>
<text x="181.6" y="140.1">CN3</text>
<text x="190.5" y="142.7">A</text>
<text x="241.3" y="142.7">ESD</text>
<text x="260.4" y="142.7">Ler Documentacao</text>
<text x="190.5" y="145.2">K</text>
<text x="260.7" y="149.4">PCI1</text>
<text x="181.6" y="150.3">Header 2</text>
<text x="181.6" y="152.8">Led Power</text>
<text x="217.2" y="151.6">FD2</text>
<text x="62" y="159.2">R24</text>
<text x="120.5" y="159.2">R25</text>
<text x="189.2" y="159.2">R26</text>
<text x="201.9" y="157.9">Obs:</text>
<text x="201.9" y="161.7">LED1..LED12 = 8 canais SpW + 4 Status</text>
<text x="238.8" y="156.6">FD3</text>
<text x="201.9" y="166.8">Resistor padrão: 0603 - 5%</text>
<text x="59.4" y="171.9">Q11</text>
<text x="116.7" y="171.9">Q12</text>
<text x="186.6" y="171.9">Q13</text>
<text x="201.9" y="171.9">Capacitor padrão: 0603 - 10%</text>
<text x="260.7" y="169.6">REV 1_00</text>
<text x="43.9" y="176">R27</text>
<text x="55.6" y="174.5">BC847</text>
<text x="102.4" y="176">R28</text>
<text x="114.1" y="174.5">BC847</text>
<text x="171.1" y="176">R29</text>
<text x="182.8" y="174.5">BC847</text>
<text x="208.3" y="180.8">Conector, reset &amp; leds</text>
<text x="223.5" y="188.4">painel_meb.PrjPCB</text>
<text x="275.7" y="188.4">1_01</text>
<text x="264.2" y="196.1">CCB</text>
</g>
<g font-size="2.3" fill="#800000">
<text x="117.3" y="15.5">+5V</text>
<text x="158" y="15.5">+5V</text>
<text x="198.7" y="15.5">+5V</text>
<text x="239.4" y="15.5">+5V</text>
<text x="280.1" y="15.5">+5V</text>
<text x="64.5" y="19.3">LED1</text>
<text x="64.5" y="21.8">LED2</text>
<text x="9.2" y="25.6">+5V</text>
<text x="64.5" y="24.3">LED3</text>
<text x="64.5" y="26.9">LED4</text>
<text x="64.5" y="29.4">LED5</text>
<text x="64.5" y="34.5">LED6</text>
<text x="64.5" y="37.1">LED7</text>
<text x="64.5" y="39.6">LED8</text>
<text x="64.5" y="42.2">LED9</text>
<text x="64.5" y="44.7">LED10</text>
<text x="64.5" y="47.2">LED11</text>
<text x="15" y="48.5">+3V3</text>
<text x="64.5" y="49.8">LED12</text>
<text x="65.6" y="60">RST</text>
<text x="84.9" y="60">LED1</text>
<text x="125.6" y="60">LED2</text>
<text x="166.3" y="60">LED3</text>
<text x="207" y="60">LED4</text>
<text x="247.7" y="60">LED5</text>
<text x="65.8" y="65.1">SINC_OUT</text>
<text x="65.8" y="62.5">SINC_IN</text>
<text x="65.8" y="67.6">LED_POWER</text>
<text x="99.5" y="66.3">+5V</text>
<text x="140.2" y="66.3">+5V</text>
<text x="180.9" y="66.3">+5V</text>
<text x="221.6" y="66.3">+5V</text>
<text x="262.3" y="66.3">+5V</text>
<text x="40.4" y="81.6">+3V3</text>
<text x="70.9" y="100.7">RST</text>
<text x="67.1" y="110.8">LED6</text>
<text x="107.8" y="110.8">LED7</text>
<text x="148.5" y="110.8">LED8</text>
<text x="189.2" y="110.8">LED9</text>
<text x="228.6" y="110.8">LED10</text>
<text x="65.2" y="133.7">+5V</text>
<text x="123.7" y="133.7">+5V</text>
<text x="192.3" y="133.7">+5V</text>
<text x="30.2" y="178.3">LED11</text>
<text x="90" y="178.3">LED12</text>
<text x="151" y="178.3">LED_POWER</text>
</g>
</svg>
